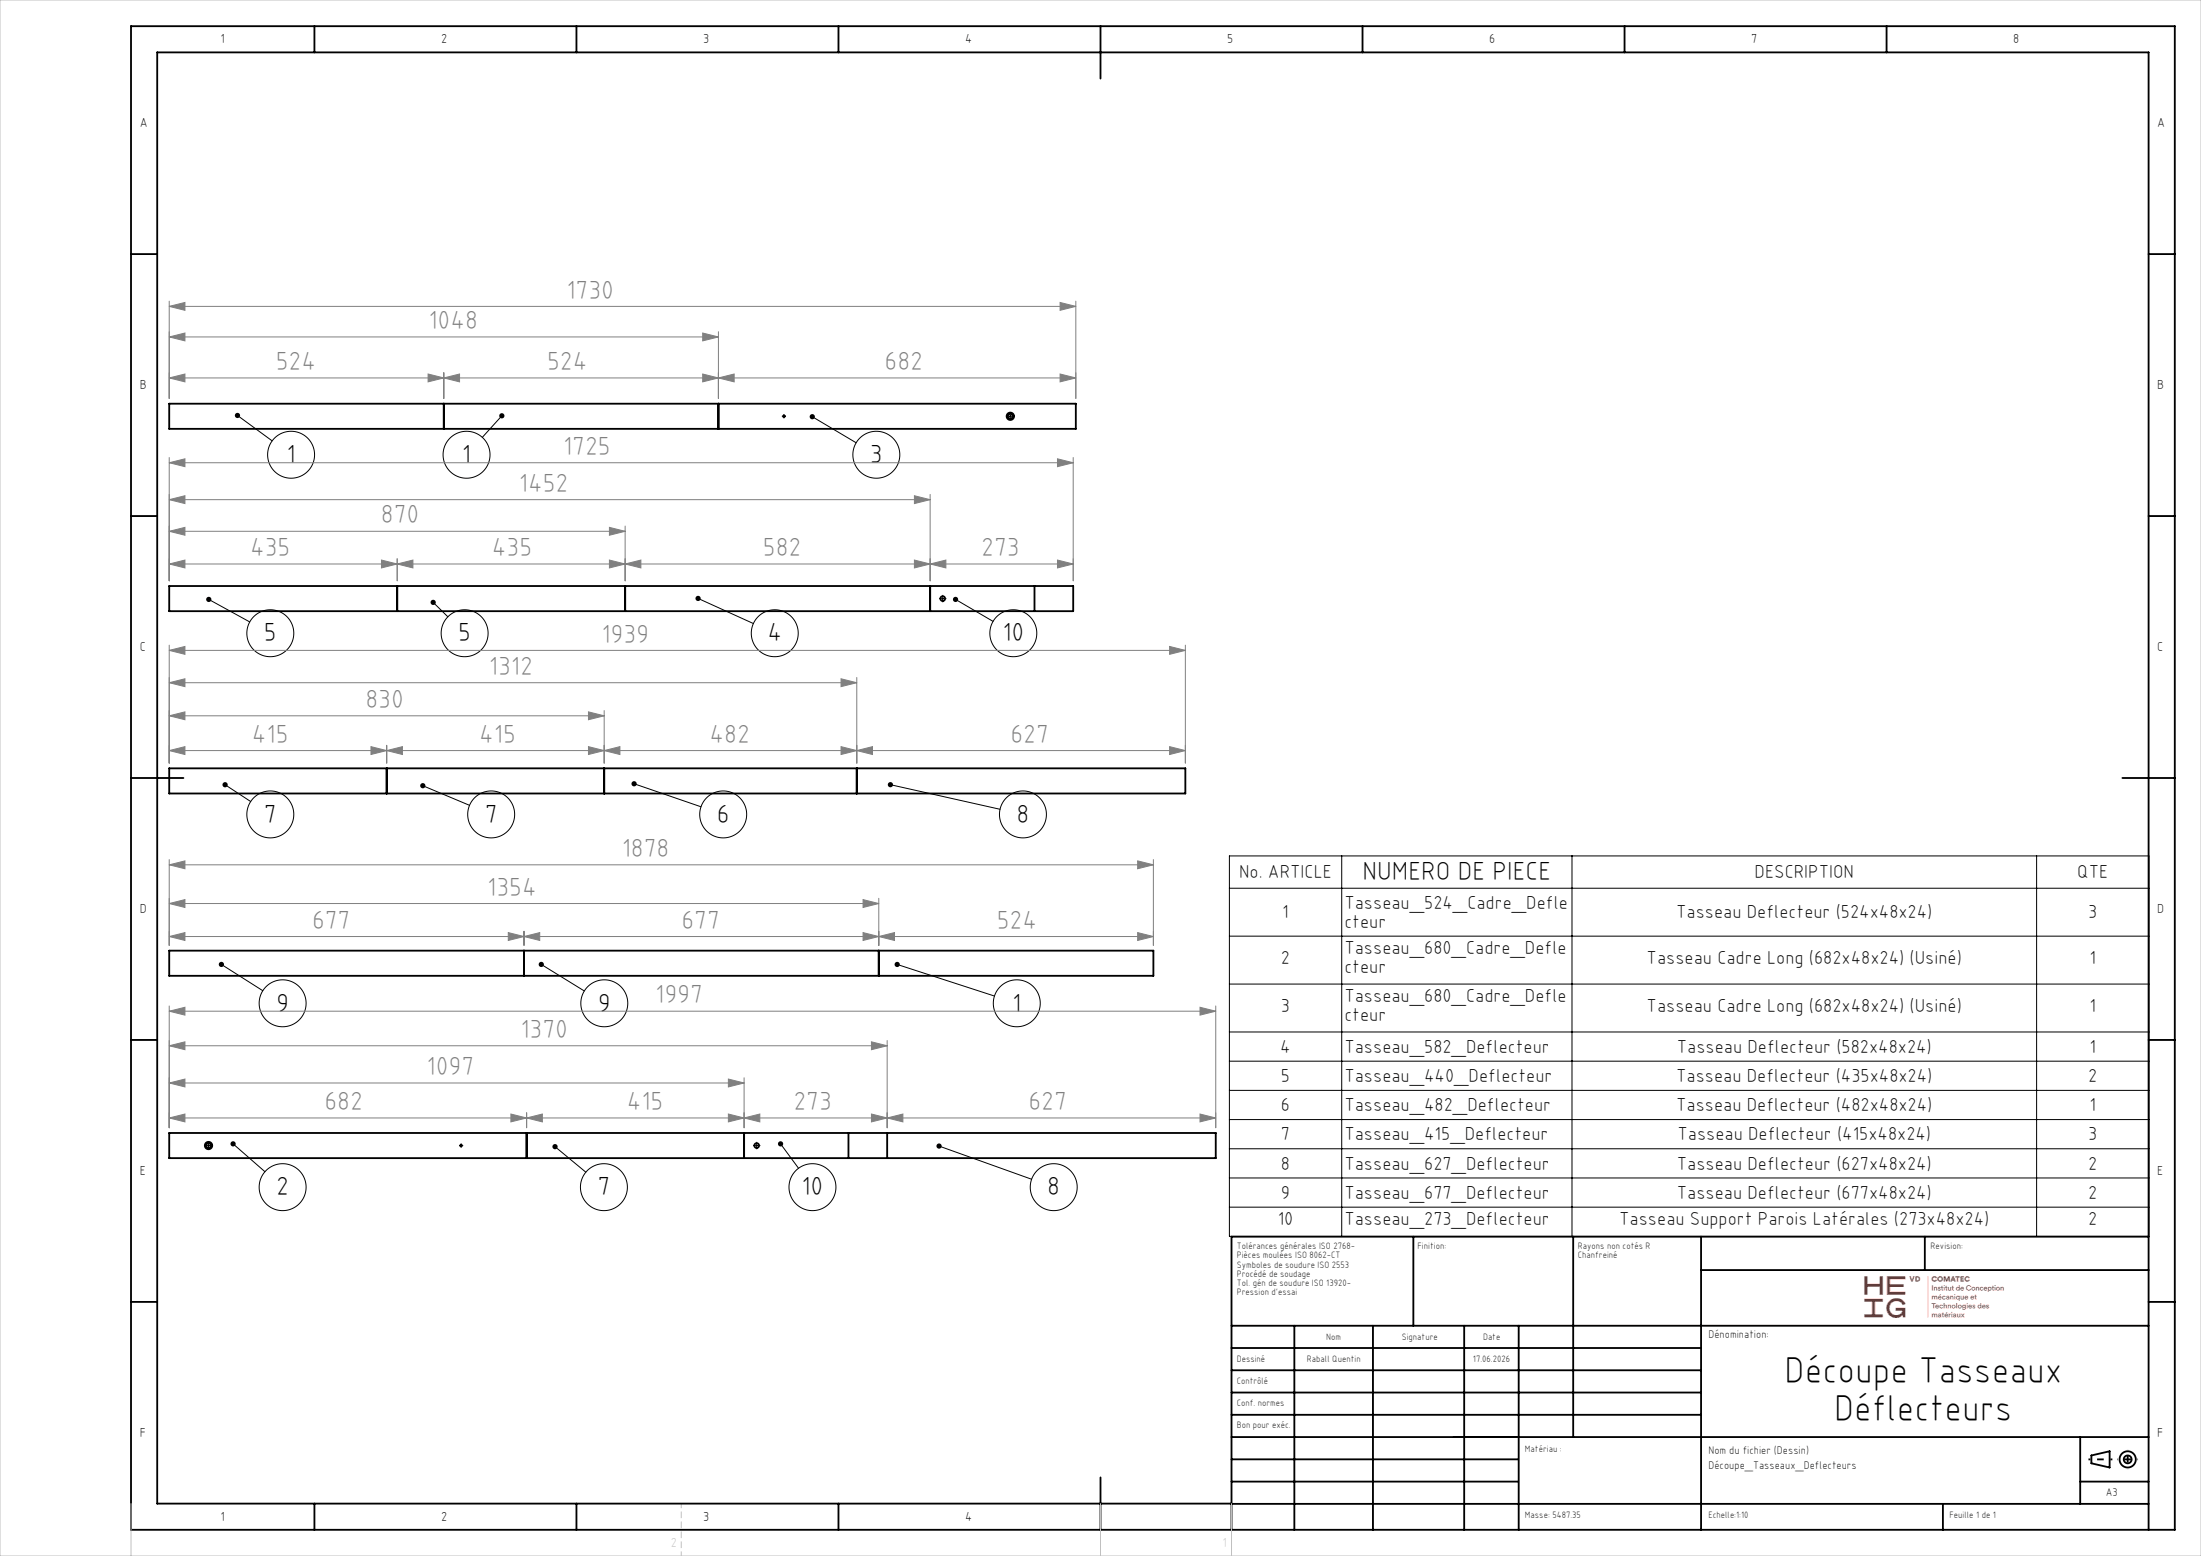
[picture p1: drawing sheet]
<svg xmlns="http://www.w3.org/2000/svg" width="420mm" height="297mm" viewBox="0 0 420 297" stroke-linecap="round" stroke-linejoin="round" font-family="sans-serif">
<g fill="none" stroke="#000" stroke-width=".35">
<path d="M25 5h390v287h-390zM60 5v5M110 5v5M160 5v5M210 5v10M260 5v5M310 5v5M360 5v5M25 48.5h5M410 48.5h5M32.3 77.1h173v4.8h-173zM84.7 77.1v4.8"/>
<path d="M137.1 77.1v4.8M25 98.5h5M410 98.5h5M32.3 111.9h172.5v4.8h-172.5zM75.8 111.9v4.8M119.3 111.9v4.8M177.5 111.9v4.8M197.4 111.9v4.8M25 148.5h10M32.3 146.7h193.9v4.8h-193.9zM73.8 146.7v4.8M115.3 146.7v4.8"/>
<path d="M163.5 146.7v4.8M405 148.5h10M25 198.5h5M32.3 181.5h187.8v4.8h-187.8zM100 181.5v4.8M167.7 181.5v4.8M410 198.5h5M32.3 216.3h199.7v4.8h-199.7zM100.5 216.3v4.8M142 216.3v4.8M161.9 216.3v4.8M169.3 216.3v4.8"/>
<path d="M269.7 236.1v17M300.2 236.1v38.2M324.6 236.1v55.9M367.3 236.1v6.3M410 236.1h-175v55.9M25 248.5h5M235 253.1h175M235 257.3h89.6M247 253.1v38.9M262 253.1v38.9M279.4 253.1v38.9M289.8 253.1v38.9"/>
<path d="M324.6 242.4h85.4M410 248.5h5M235 270.1h89.6M235 265.8h89.6M235 261.6h89.6M235 278.6h54.6M235 274.3h175M397 274.3v12.8M399.1 277.8l3.5-.8v3.1l-3.5-.8zM60 287v5M110 287v5M160 287v5"/>
<path d="M210 282v10M235 287.1h175M235 287h-205v-277h380v282M235 282.8h54.6M370.8 287.1v4.9M397 282.8h13"/>
<circle cx="149.6" cy="79.5" r=".15"/>
<circle cx="192.8" cy="79.5" r=".7"/>
<circle cx="192.8" cy="79.5" r=".45"/>
<circle cx="179.9" cy="114.3" r=".45"/>
<circle cx="39.8" cy="218.7" r=".7"/>
<circle cx="39.8" cy="218.7" r=".45"/>
<circle cx="88" cy="218.7" r=".15"/>
<circle cx="144.4" cy="218.7" r=".45"/>
<circle cx="406" cy="278.6" r=".75"/>
<circle cx="406" cy="278.6" r="1.55"/>
</g>
<g fill="none" stroke="#000" stroke-width=".19">
<path d="M45.3 79.3l6.6 4.9M95.8 79.4l-3.8 4.1M149.3 79.5h.5M149.6 79.2v.5M155 79.5l8.4 5M192.5 79.5h.5M192.8 79.2v.5M39.8 114.4l7.9 4.3M82.7 115l2.8 2.7M133.2 114.2l10.6 4.8M179.6 114.3h.5M179.9 114v.5"/>
<path d="M182.3 114.4l7.2 4.2M43 149.8l4.8 3.2M80.7 150l8.9 3.7M121 149.6l12.8 4.4M169.9 149.8l20.9 4.7M234.6 163.4h175.5v72.6h-175.5zM234.6 169.5h175.5M234.6 178.7h175.5M256 163.4v72.6M300 163.4v72.6M388.6 163.4v72.6M42.2 184.1l7.9 5"/>
<path d="M103.3 184.1l8.2 5.1M171.2 184.1l18.6 6M234.6 187.8h175.5M234.6 197h175.5M39.5 218.7h.5M39.8 218.4v.5M44.5 218.3l6.1 5.4M87.7 218.7h.5M88 218.4v.5M105.9 218.9l5.9 4.8M144.1 218.7h.5M144.4 218.4v.5"/>
<path d="M148.9 218.3l3.5 4.7M179.2 218.8l17.7 6.3M234.6 202.6h175.5M234.6 208.1h175.5M234.6 213.7h175.5M234.6 219.3h175.5M234.6 224.8h175.5M234.6 230.4h175.5"/>
<circle cx="55.5" cy="86.8" r="4.5"/>
<circle cx="89" cy="86.8" r="4.5"/>
<circle cx="167.2" cy="86.8" r="4.5"/>
<circle cx="51.6" cy="120.9" r="4.5"/>
<circle cx="88.7" cy="120.9" r="4.5"/>
<circle cx="147.8" cy="120.9" r="4.5"/>
<circle cx="193.4" cy="120.9" r="4.5"/>
<circle cx="51.6" cy="155.5" r="4.5"/>
<circle cx="93.7" cy="155.5" r="4.5"/>
<circle cx="138" cy="155.5" r="4.5"/>
<circle cx="195.2" cy="155.5" r="4.5"/>
<circle cx="53.9" cy="191.5" r="4.5"/>
<circle cx="115.3" cy="191.5" r="4.5"/>
<circle cx="194" cy="191.5" r="4.5"/>
<circle cx="53.9" cy="226.6" r="4.5"/>
<circle cx="115.2" cy="226.6" r="4.5"/>
<circle cx="155" cy="226.6" r="4.5"/>
<circle cx="201.1" cy="226.6" r="4.5"/>
</g>
<g fill="none" stroke="#808080" stroke-width=".19">
<path d="M32.3 58.5l3-.8v1.5zM32.3 57.5v18.6M32.3 58.5h173M202.3 57.7l3 .8-3 .7zM205.3 57.5v18.6M32.3 64.3l3-.7v1.5zM32.3 72.1l3-.7v1.5zM32.3 64.3h104.8M32.3 72.1h173M81.7 71.4l3 .7-3 .8zM84.7 72.1l3-.7v1.5zM84.7 71.1v5"/>
<path d="M134.1 63.6l3 .7-3 .8zM134.1 71.4l3 .7-3 .8zM137.1 72.1l3-.7v1.5zM137.1 63.3v12.8M202.3 71.4l3 .7-3 .8zM32.3 95.4l3-.8v1.5zM32.3 88.3l3-.7v1.5zM32.3 87.3v23.6M32.3 95.4h145.2M32.3 88.3h172.5M174.5 94.6l3 .8-3 .7zM177.5 94.4v16.5"/>
<path d="M201.8 87.6l3 .7-3 .8zM204.8 87.3v23.6M32.3 107.7l3-.8v1.5zM32.3 101.4l3-.7v1.5zM32.3 107.7h172.5M32.3 101.4h87M72.8 106.9l3 .8-3 .7zM75.8 107.7l3-.8v1.5zM75.8 106.7v4.2M116.3 106.9l3 .8-3 .7zM116.3 100.7l3 .7-3 .8zM119.3 107.7l3-.8v1.5z"/>
<path d="M119.3 100.4v10.5M174.5 106.9l3 .8-3 .7zM177.5 107.7l3-.8v1.5zM201.8 106.9l3 .8-3 .7zM32.3 136.6l3-.7v1.5zM32.3 130.3l3-.7v1.5zM32.3 124.1l3-.7v1.5zM32.3 123.1v22.6M32.3 136.6h83M32.3 130.3h131.2M32.3 124.1h193.9M112.3 135.9l3 .7-3 .8z"/>
<path d="M115.3 135.6v10.1M160.5 129.6l3 .7-3 .8zM163.5 129.3v16.4M223.2 123.4l3 .7-3 .8zM226.2 123.1v22.6M32.3 143.3l3-.8v1.5zM32.3 143.3h193.9M70.8 142.5l3 .8-3 .7zM73.8 143.3l3-.8v1.5zM73.8 142.3v3.4M112.3 142.5l3 .8-3 .7zM115.3 143.3l3-.8v1.5z"/>
<path d="M160.5 142.5l3 .8-3 .7zM163.5 143.3l3-.8v1.5zM223.2 142.5l3 .8-3 .7zM32.3 165.1l3-.8v1.5zM32.3 172.5l3-.8v1.5zM32.3 178.8l3-.8v1.5zM32.3 164.1v16.4M32.3 165.1h187.8M32.3 172.5h135.4M32.3 178.8h187.8M97 178l3 .8-3 .7zM100 178.8l3-.8v1.5z"/>
<path d="M100 177.8v2.7M164.7 171.7l3 .8-3 .7zM164.7 178l3 .8-3 .7zM167.7 178.8l3-.8v1.5zM167.7 171.5v9M217.1 164.3l3 .8-3 .7zM217.1 178l3 .8-3 .7zM220.1 164.1v16.4M32.3 193l3-.7v1.5zM32.3 199.6l3-.7v1.5zM32.3 192v23.3M32.3 193h199.7"/>
<path d="M32.3 199.6h137M166.3 198.9l3 .7-3 .8zM169.3 198.6v16.7M229 192.3l3 .7-3 .8zM232 192v23.3M32.3 213.4l3-.8v1.5zM32.3 206.7l3-.7v1.5zM32.3 213.4h199.7M32.3 206.7h109.7M97.5 212.6l3 .8-3 .7zM100.5 213.4l3-.8v1.5zM100.5 212.4v2.9"/>
<path d="M139 212.6l3 .8-3 .7zM139 206l3 .7-3 .8zM142 213.4l3-.8v1.5zM142 205.7v9.6M166.3 212.6l3 .8-3 .7zM169.3 213.4l3-.8v1.5zM229 212.6l3 .8-3 .7z"/>
</g>
<g fill="none" stroke="#000" stroke-width=".19" stroke-dasharray="30.5 1.3 1.3 1.3" stroke-linecap="butt">
<path d="M149.3 79.5h-.1M149.6 79.2v-.1M149.6 79.7v.2M149.8 79.5h.2M192.3 79.5h-.2M192.8 79v-.2M192.8 80v.2M193.3 79.5h.2M179.4 114.3h-.2M179.9 113.8v-.2M179.9 114.8v.2M180.4 114.3h.2"/>
<path d="M39.3 218.7h-.2M39.8 218.2v-.2M39.8 219.2v.2M40.3 218.7h.2M87.7 218.7h-.1M88 218.4v-.1M88 218.9v.2M88.2 218.7h.2M143.9 218.7h-.2M144.4 218.2v-.2M144.4 219.2v.2M144.9 218.7h.2"/>
</g>
<path d="M398.5 278.6h4.6" fill="none" stroke="#000" stroke-width=".35" stroke-dasharray="30.5 1.3 1.3 1.3" stroke-dashoffset="30.1" stroke-linecap="butt"/>
<path d="M406 276.6v3.8" fill="none" stroke="#000" stroke-width=".35" stroke-dasharray="30.5 1.3 1.3 1.3" stroke-dashoffset="30.5" stroke-linecap="butt"/>
<path d="M408 278.6h-4" fill="none" stroke="#000" stroke-width=".35" stroke-dasharray="30.5 1.3 1.3 1.3" stroke-dashoffset="30.4" stroke-linecap="butt"/>
<path d="M130 287v10" fill="none" stroke="#c0c0c0" stroke-width=".19" stroke-dasharray="1.3 .6" stroke-dashoffset=".4" stroke-linecap="butt"/>
<path d="M0 0h420v297h-420zM25 287v10M210 287v10M235 287v10" fill="none" stroke="#c0c0c0" stroke-width=".19"/>
<path d="M45 78.9l-.1 .1 .4 .3-.4-.3a.5 .5 0 0 0 .3 .8 .5 .5 0 0 0 .6-.6 .5 .5 0 0 0-.8-.3zM95.4 79a.5 .5 0 0 0 0 .7 .5 .5 0 0 0 .7 0 .5 .5 0 0 0 0-.7l-.3 .4 .3-.4a.5 .5 0 0 0-.7 0zM154.6 79.2v.1l.4 .2-.4-.2a.5 .5 0 0 0 .4 .7 .5 .5 0 0 0 .5-.6 .5 .5 0 0 0-.9-.2zM39.5 114.1l-.1 .1 .4 .2-.4-.2a.5 .5 0 0 0 .4 .7 .5 .5 0 0 0 .5-.7 .5 .5 0 0 0-.8-.1zM82.3 114.6a.5 .5 0 0 0 .2 .9 .5 .5 0 0 0 .7-.6 .5 .5 0 0 0-.8-.3h-.1l.4 .4zM132.9 113.9l-.1 .1 .4 .2-.4-.2a.5 .5 0 0 0 .4 .7 .5 .5 0 0 0 .5-.6 .5 .5 0 0 0-.8-.2zM182 114.1l-.1 .1 .4 .2-.4-.2a.5 .5 0 0 0 .4 .7 .5 .5 0 0 0 .5-.7 .5 .5 0 0 0-.8-.1zM42.6 149.4l-.1 .1 .5 .3-.5-.3a.5 .5 0 0 0 .4 .8 .5 .5 0 0 0 .5-.7 .5 .5 0 0 0-.8-.2zM80.3 149.6l-.1 .2 .5 .2-.5-.2a.5 .5 0 0 0 .5 .7 .5 .5 0 0 0 .4-.7 .5 .5 0 0 0-.8-.2zM120.6 149.3l-.1 .1 .5 .2-.5-.2a.5 .5 0 0 0 .5 .7 .5 .5 0 0 0 .5-.7 .5 .5 0 0 0-.9-.1zM169.6 149.4l-.2 .3 .5 .1-.5-.1a.5 .5 0 0 0 .6 .6 .5 .5 0 0 0 .4-.7 .5 .5 0 0 0-.8-.2zM41.9 183.7l-.1 .1 .4 .3-.4-.3a.5 .5 0 0 0 .4 .8 .5 .5 0 0 0 .5-.7 .5 .5 0 0 0-.8-.2zM102.9 183.7v.1l.4 .3-.4-.3a.5 .5 0 0 0 .3 .8 .5 .5 0 0 0 .6-.7 .5 .5 0 0 0-.9-.2zM170.8 183.8l-.1 .1 .5 .2-.5-.2a.5 .5 0 0 0 .5 .7 .5 .5 0 0 0 .5-.7 .5 .5 0 0 0-.9-.1zM44.1 218a.5 .5 0 0 0 .2 .8 .5 .5 0 0 0 .7-.6 .5 .5 0 0 0-.8-.3l-.1 .1 .4 .3zM105.5 218.6a.5 .5 0 0 0 .3 .8 .5 .5 0 0 0 .6-.6 .5 .5 0 0 0-.8-.3l-.1 .1 .4 .3zM148.6 218a.5 .5 0 0 0 .2 .8 .5 .5 0 0 0 .6-.6 .5 .5 0 0 0-.7-.3l.2 .4-.2-.4zM178.8 218.4l-.1 .2 .5 .2-.5-.2a.5 .5 0 0 0 .5 .7 .5 .5 0 0 0 .4-.8 .5 .5 0 0 0-.8-.1z" fill="#000"/>
<g fill="#808080">
<path d="M72.8 106.9l3 .8-3 .7zM32.3 107.7l3-.8v1.5zM70.8 142.5l3 .8-3 .7zM32.3 143.3l3-.8v1.5zM112.3 142.5l3 .8-3 .7zM73.8 143.3l3-.8v1.5zM139 212.6l3 .8-3 .7zM100.5 213.4l3-.8v1.5zM229 212.6l3 .8-3 .7zM169.3 213.4l3-.8v1.5z"/>
<path d="M116.3 106.9l3 .8-3 .7zM75.8 107.7l3-.8v1.5zM223.2 142.5l3 .8-3 .7zM163.5 143.3l3-.8v1.5zM97.5 212.6l3 .8-3 .7zM32.3 213.4l3-.8v1.5z"/>
<path d="M32.3 64.3l3-.7v1.5zM134.1 63.6l3 .7-3 .8zM32.3 101.4l3-.7v1.5zM116.3 100.7l3 .7-3 .8zM32.3 95.4l3-.8v1.5zM174.5 94.6l3 .8-3 .7zM32.3 136.6l3-.7v1.5zM112.3 135.9l3 .7-3 .8zM32.3 130.3l3-.7v1.5zM160.5 129.6l3 .7-3 .8zM32.3 165.1l3-.8v1.5zM217.1 164.3l3 .8-3 .7zM32.3 206.7l3-.7v1.5zM139 206l3 .7-3 .8zM32.3 193l3-.7v1.5zM229 192.3l3 .7-3 .8z"/>
<path d="M137.1 72.1l3-.7v1.5zM202.3 71.4l3 .7-3 .8z"/>
<path d="M32.3 172.5l3-.8v1.5zM164.7 171.7l3 .8-3 .7z"/>
<path d="M32.3 124.1l3-.7v1.5zM223.2 123.4l3 .7-3 .8zM32.3 199.6l3-.7v1.5zM166.3 198.9l3 .7-3 .8z"/>
<path d="M81.7 71.4l3 .7-3 .8zM32.3 72.1l3-.7v1.5zM134.1 71.4l3 .7-3 .8zM84.7 72.1l3-.7v1.5zM174.5 106.9l3 .8-3 .7zM119.3 107.7l3-.8v1.5zM160.5 142.5l3 .8-3 .7zM115.3 143.3l3-.8v1.5z"/>
<path d="M97 178l3 .8-3 .7zM32.3 178.8l3-.8v1.5zM164.7 178l3 .8-3 .7zM100 178.8l3-.8v1.5zM217.1 178l3 .8-3 .7zM167.7 178.8l3-.8v1.5z"/>
<path d="M32.3 58.5l3-.8v1.5zM202.3 57.7l3 .8-3 .7zM32.3 88.3l3-.7v1.5zM201.8 87.6l3 .7-3 .8z"/>
<path d="M142 213.4l3-.8v1.5zM166.3 212.6l3 .8-3 .7z"/>
<path d="M177.5 107.7l3-.8v1.5zM201.8 106.9l3 .8-3 .7z"/>
</g>
<g font-size="7.1">
<text x="340.5" y="264">Découpe Tasseaux</text>
<text x="350" y="271.1">Déflecteurs</text>
</g>
<g font-size="5" fill="#808080">
<text x="108.1" y="57">1730</text>
<text x="81.7" y="62.8">1048</text>
<text x="52.6" y="70.6">524</text>
<text x="104.4" y="70.6">524</text>
<text x="168.8" y="70.6">682</text>
<text x="107.5" y="86.8">1725</text>
<text x="99" y="93.9">1452</text>
<text x="72.7" y="99.9">870</text>
<text x="47.7" y="106.1">435</text>
<text x="93.9" y="106.1">435</text>
<text x="145.6" y="106.1">582</text>
<text x="187.2" y="106.1">273</text>
<text x="114.7" y="122.6">1939</text>
<text x="93.3" y="128.8">1312</text>
<text x="69.7" y="135.1">830</text>
<text x="48.1" y="141.8">415</text>
<text x="91.5" y="141.8">415</text>
<text x="135.4" y="141.8">482</text>
<text x="192.8" y="141.8">627</text>
<text x="118.6" y="163.6">1878</text>
<text x="93" y="171">1354</text>
<text x="59.5" y="177.3">677</text>
<text x="130" y="177.3">677</text>
<text x="190.2" y="177.3">524</text>
<text x="125" y="191.5">1997</text>
<text x="99.3" y="198.1">1370</text>
<text x="81.4" y="205.2">1097</text>
<text x="61.9" y="211.9">682</text>
<text x="119.6" y="211.9">415</text>
<text x="151.4" y="211.9">273</text>
<text x="196.2" y="211.9">627</text>
</g>
<g font-size="5">
<text x="54.7" y="88.4">1</text>
<text x="88.2" y="88.4">1</text>
<text x="166" y="88.4">3</text>
<text x="50.4" y="122.4">5</text>
<text x="87.4" y="122.4">5</text>
<text x="146.4" y="122.4">4</text>
<text x="191.3" y="122.4">10</text>
<text x="50.4" y="157">7</text>
<text x="92.5" y="157">7</text>
<text x="136.8" y="157">6</text>
<text x="194" y="157">8</text>
<text x="260" y="167.9">NUMERO DE PIECE</text>
<text x="52.7" y="193.1">9</text>
<text x="114.1" y="193.1">9</text>
<text x="193.2" y="193.1">1</text>
<text x="52.7" y="228.2">2</text>
<text x="114" y="228.2">7</text>
<text x="152.9" y="228.2">10</text>
<text x="199.9" y="228.2">8</text>
</g>
<g font-size="3.6">
<text x="236.5" y="167.7">No. ARTICLE</text>
<text x="334.8" y="167.7">DESCRIPTION</text>
<text x="396.4" y="167.7">QTE</text>
<text x="256.5" y="173.5">Tasseau_524_Cadre_Defle</text>
<text x="244.7" y="175.3">1</text>
<text x="256.5" y="177.1">cteur</text>
<text x="319.8" y="175.3">Tasseau Deflecteur (524x48x24)</text>
<text x="398.5" y="175.3">3</text>
<text x="244.4" y="184">2</text>
<text x="256.5" y="182.2">Tasseau_680_Cadre_Defle</text>
<text x="256.5" y="185.8">cteur</text>
<text x="314.2" y="184">Tasseau Cadre Long (682x48x24) (Usiné)</text>
<text x="398.7" y="184">1</text>
<text x="256.5" y="191.3">Tasseau_680_Cadre_Defle</text>
<text x="244.4" y="193.1">3</text>
<text x="256.5" y="194.9">cteur</text>
<text x="314.2" y="193.1">Tasseau Cadre Long (682x48x24) (Usiné)</text>
<text x="398.7" y="193.1">1</text>
<text x="244.3" y="201">4</text>
<text x="256.5" y="201">Tasseau_582_Deflecteur</text>
<text x="320" y="201">Tasseau Deflecteur (582x48x24)</text>
<text x="398.7" y="201">1</text>
<text x="244.4" y="206.5">5</text>
<text x="256.5" y="206.5">Tasseau_440_Deflecteur</text>
<text x="319.8" y="206.5">Tasseau Deflecteur (435x48x24)</text>
<text x="398.5" y="206.5">2</text>
<text x="244.4" y="212.1">6</text>
<text x="256.5" y="212.1">Tasseau_482_Deflecteur</text>
<text x="319.8" y="212.1">Tasseau Deflecteur (482x48x24)</text>
<text x="398.7" y="212.1">1</text>
<text x="244.4" y="217.7">7</text>
<text x="256.5" y="217.7">Tasseau_415_Deflecteur</text>
<text x="320.1" y="217.7">Tasseau Deflecteur (415x48x24)</text>
<text x="398.5" y="217.7">3</text>
<text x="244.4" y="223.2">8</text>
<text x="256.5" y="223.2">Tasseau_627_Deflecteur</text>
<text x="320" y="223.2">Tasseau Deflecteur (627x48x24)</text>
<text x="398.5" y="223.2">2</text>
<text x="243.8" y="233.9">10</text>
<text x="244.4" y="228.8">9</text>
<text x="256.5" y="228.8">Tasseau_677_Deflecteur</text>
<text x="256.5" y="233.9">Tasseau_273_Deflecteur</text>
<text x="309" y="233.9">Tasseau Support Parois Latérales (273x48x24)</text>
<text x="320" y="228.8">Tasseau Deflecteur (677x48x24)</text>
<text x="398.5" y="228.8">2</text>
<text x="398.5" y="233.9">2</text>
</g>
<g font-size="2.5">
<text x="42.1" y="8.2">1</text>
<text x="84.2" y="8.2">2</text>
<text x="134.2" y="8.2">3</text>
<text x="184.2" y="8.2">4</text>
<text x="234.2" y="8.2">5</text>
<text x="284.2" y="8.2">6</text>
<text x="334.2" y="8.2">7</text>
<text x="384.2" y="8.2">8</text>
<text x="26.7" y="24.2">A</text>
<text x="411.7" y="24.2">A</text>
<text x="26.7" y="74.2">B</text>
<text x="411.7" y="74.2">B</text>
<text x="26.7" y="124.2">C</text>
<text x="411.7" y="124.2">C</text>
<text x="26.7" y="174.2">D</text>
<text x="411.7" y="174.2">D</text>
<text x="26.7" y="224.2">E</text>
<text x="411.7" y="224.2">E</text>
<text x="26.7" y="274.2">F</text>
<text x="411.7" y="274.2">F</text>
<text x="42.1" y="290.2">1</text>
<text x="84.2" y="290.2">2</text>
<text x="134.2" y="290.2">3</text>
<text x="184.2" y="290.2">4</text>
</g>
<text font-size="2.5" fill="#e1251b" x="355.8" y="251.5">⟫</text>
<text font-size="2.5" fill="#c0c0c0" x="128" y="295.3">2</text>
<g font-size="2.1">
<text x="326" y="255.5">Dénomination:</text>
<text x="326" y="277.5">Nom du fichier (Dessin)</text>
<text x="326" y="280.5">Découpe_Tasseaux_Deflecteurs</text>
<text x="401.9" y="285.5">A3</text>
</g>
<g font-size="1.8">
<text x="236" y="238.4">Tolérances générales ISO 2768-</text>
<text x="270.5" y="238.4">Finition:</text>
<text x="301.1" y="238.4">Rayons non cotés R</text>
<text x="368.4" y="238.4">Revision:</text>
<text x="236" y="240.2">Pièces moulées ISO 8062-CT</text>
<text x="236" y="242">Symboles de soudure ISO 2553</text>
<text x="236" y="243.7">Procédé de soudage</text>
<text x="236" y="245.5">Tol. gén de soudure ISO 13920-</text>
<text x="301.1" y="240.2">Chanfreiné</text>
<text x="236" y="247.3">Pression d'essai</text>
<text x="253.1" y="255.7">Nom</text>
<text x="267.5" y="255.7">Signature</text>
<text x="283" y="255.7">Date</text>
<text x="236" y="260">Dessiné</text>
<text x="249.4" y="260">Raball Quentin</text>
<text x="281.1" y="260">17.06.2026</text>
<text x="236" y="264.1">Contrôlé</text>
<text x="236" y="268.3">Conf. normes</text>
<text x="236" y="272.5">Bon pour exéc.</text>
<text x="291" y="277.2">Matériau :</text>
<text x="291" y="289.8">Masse: 5487.35</text>
<text x="326" y="289.8">Echelle:1:10</text>
<text x="372" y="289.8">Feuille 1 de 1</text>
</g>
</svg>
